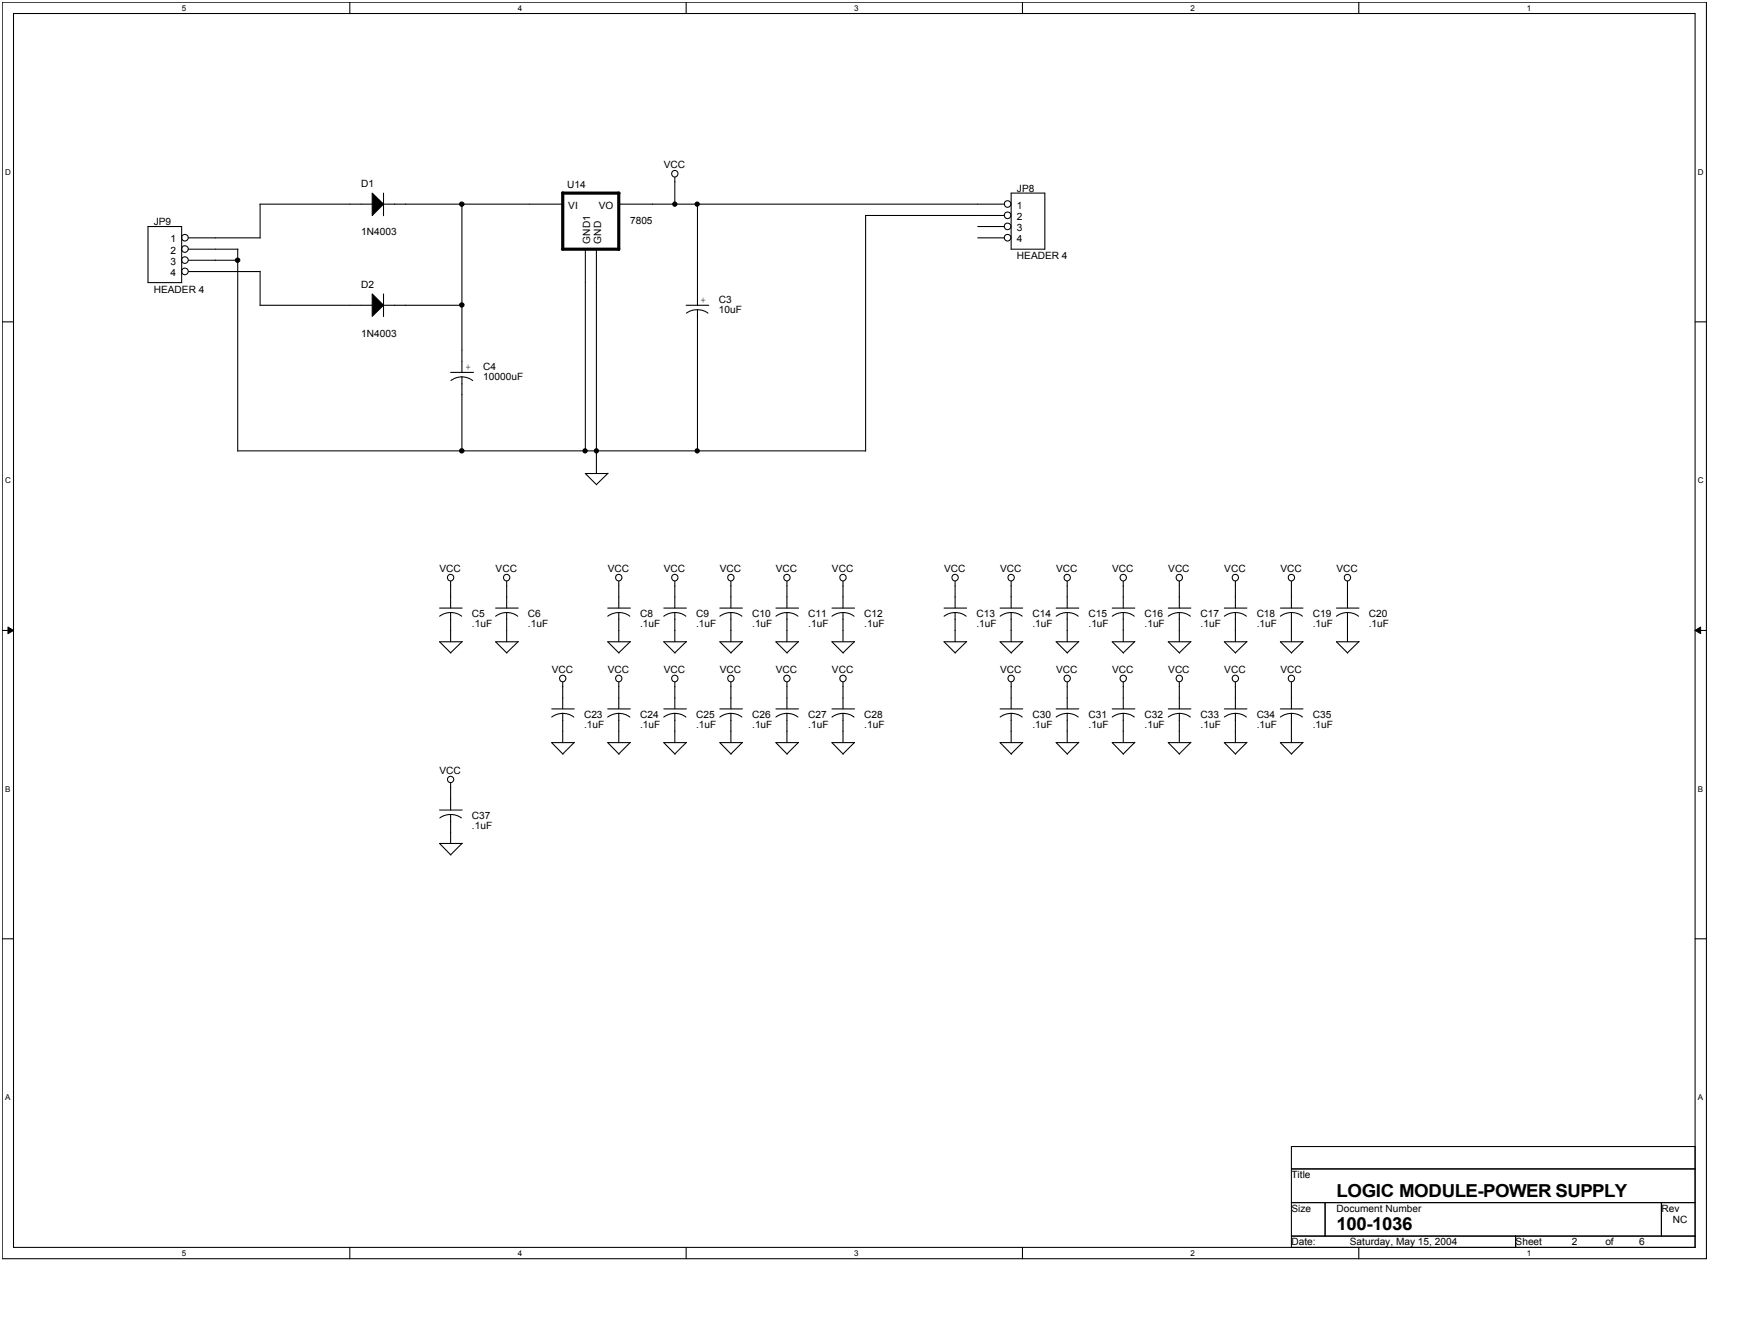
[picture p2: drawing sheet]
<svg xmlns="http://www.w3.org/2000/svg" width="279mm" height="216mm" viewBox="0 0 279 216" stroke-linecap="round" stroke-linejoin="round" font-family="sans-serif">
<path d="M.4 .4h274.1v202h-274.1zM2.2 2.2h270.5v198.3h-270.5z" fill="none" stroke="#000" stroke-width=".17"/>
<g fill="#fff">
<path d="M29.2 .6h.7v1.4h-.7z"/>
<path d="M29.2 200.7h.7v1.4h-.7z"/>
</g>
<path d="M56.3 .4v1.8M56.3 200.5v1.9" fill="none" stroke="#000" stroke-width=".17"/>
<g fill="#fff">
<path d="M83.3 .6h.7v1.4h-.7z"/>
<path d="M83.3 200.7h.7v1.4h-.7z"/>
</g>
<path d="M110.4 .4v1.8M110.4 200.5v1.9" fill="none" stroke="#000" stroke-width=".17"/>
<g fill="#fff">
<path d="M137.4 .6h.7v1.4h-.7z"/>
<path d="M137.4 200.7h.7v1.4h-.7z"/>
</g>
<path d="M164.5 .4v1.8M164.5 200.5v1.9" fill="none" stroke="#000" stroke-width=".17"/>
<g fill="#fff">
<path d="M191.5 .6h.7v1.4h-.7z"/>
<path d="M191.5 200.7h.7v1.4h-.7z"/>
</g>
<path d="M218.6 .4v1.8M218.6 200.5v1.9" fill="none" stroke="#000" stroke-width=".17"/>
<g fill="#fff">
<path d="M245.6 .6h.7v1.4h-.7z"/>
<path d="M245.6 200.7h.7v1.4h-.7z"/>
<path d="M.8 26.9h.9v1.4h-.9z"/>
<path d="M273.1 26.9h.9v1.4h-.9z"/>
<path d="M.8 76.5h.9v1.4h-.9z"/>
<path d="M273.1 76.5h.9v1.4h-.9z"/>
</g>
<path d="M.4 51.7h1.8M272.7 51.7h1.8" fill="none" stroke="#000" stroke-width=".17"/>
<g fill="#fff">
<path d="M.8 126.1h.8v1.4h-.8z"/>
<path d="M273.1 126.1h.8v1.4h-.8z"/>
</g>
<path d="M.4 101.4h1.8M272.7 101.4h1.8" fill="none" stroke="#000" stroke-width=".17"/>
<path d="M1.3 100.8l.9 .6-.9 .5zM272.7 101.4l.8-.6v1.1z" fill="#000"/>
<path d="M1.3 100.8l.9 .6-.9 .5zM272.7 101.4l.8-.6v1.1z" fill="none" stroke="#000" stroke-width=".16"/>
<g fill="#fff">
<path d="M.8 175.7h.8v1.4h-.8z"/>
<path d="M273.1 175.7h.8v1.4h-.8z"/>
</g>
<g fill="none" stroke="#000" stroke-width=".17">
<path d="M23.8 36.4h5.4v9h-5.4zM30.3 38.2h11.5M41.8 32.8h18.1M41.8 32.8v5.5M59.9 31l1.8 1.8-1.8 1.8zM61.7 31v3.7M61.7 32.8h28.8M74.3 32.8v27.1M99.5 32.8h62M108.5 28.5v4.4M112.2 32.8v16.3M139.2 34.6h22.3"/>
<path d="M139.2 34.6v37.9M157.3 36.4h4.2M157.3 38.2h4.2M162.6 31h5.5v9.1h-5.5zM30.3 40.1h8M30.3 41.8h7.9M30.3 43.7h11.5M38.2 40.1v32.4M41.8 49.1h18.1M41.8 43.6v5.5M59.9 47.3l1.8 1.8-1.8 1.8zM61.7 47.3v3.6"/>
<path d="M61.7 49.1h12.6M72.5 59.9h3.7M94.2 40.1v32.4M95.9 40.1v36M110.4 49.1h3.6M112.2 49.8l1.1 .2 .6 .3M112.2 49.8l-1.1 .2-.7 .3M112.2 49.8v22.7M38.2 72.5h101M74.3 60.6l.7 .1 1 .5M74.3 60.6l-.8 .1-1 .5M74.3 60.6v11.9"/>
<path d="M97.8 76.1h-3.6l1.8 1.8M97.8 76.1l-1.9 1.8M70.7 97.8h3.6M72.5 98.5l1.1 .2 .7 .4M72.5 98.5l-.8 .1-1 .5M72.5 93.4v4.4M72.5 98.5v4.7M79.7 97.8h3.7M81.5 98.5l1.1 .2 .7 .4M81.5 98.5l-.8 .1-1 .5M81.5 93.4v4.4M81.5 98.5v4.7"/>
<path d="M97.8 97.8h3.6M99.5 98.5l1.1 .2 .7 .4M99.5 98.5l-1.1 .2-.6 .4M99.5 93.4v4.4M99.5 98.5v4.7M106.8 97.8h3.6M108.5 98.5l1.2 .2 .6 .4M108.5 98.5l-.7 .1-1 .5M108.5 93.4v4.4M108.5 98.5v4.7M115.8 97.8h3.6M117.6 98.5l1.1 .2 .6 .4"/>
<path d="M117.6 98.5l-.8 .1-1 .5M117.6 93.4v4.4M117.6 98.5v4.7M124.8 97.8h3.6M126.6 98.5l1.1 .2 .7 .4M126.6 98.5l-.8 .1-1 .5M126.6 93.4v4.4M126.6 98.5v4.7M133.8 97.8h3.7M135.6 98.5l1.1 .2 .7 .4M135.6 98.5l-.8 .1-1 .5M135.6 93.4v4.4"/>
<path d="M135.6 98.5v4.7M151.9 97.8h3.6M153.6 98.5l1.1 .2 .7 .4M153.6 98.5l-.7 .1-1 .5M153.6 93.4v4.4M153.6 98.5v4.7M160.9 97.8h3.6M162.6 98.5l1.2 .2 .6 .4M162.6 98.5l-.7 .1-1 .5M162.6 93.4v4.4M162.6 98.5v4.7M169.9 97.8h3.6"/>
<path d="M171.7 98.5l1.1 .2 .6 .4M171.7 98.5l-.8 .1-1 .5M171.7 93.4v4.4M171.7 98.5v4.7M178.9 97.8h3.6M180.7 98.5l1.1 .2 .7 .4M180.7 98.5l-1.1 .2-.7 .4M180.7 93.4v4.4M180.7 98.5v4.7M187.9 97.8h3.7M189.7 98.5l1.1 .2 .7 .4M189.7 98.5l-1.1 .2-.7 .4"/>
<path d="M189.7 93.4v4.4M189.7 98.5v4.7M196.9 97.8h3.7M198.7 98.5l1.1 .2 .7 .4M198.7 98.5l-.7 .1-1.1 .5M198.7 93.4v4.4M198.7 98.5v4.7M205.9 97.8h3.7M207.7 98.5l1.1 .2 .7 .4M207.7 98.5l-.7 .1-1.1 .5M207.7 93.4v4.4M207.7 98.5v4.7"/>
<path d="M215 97.8h3.6M216.7 98.5l1.2 .2 .6 .4M216.7 98.5l-.7 .1-1 .5M216.7 93.4v4.4M216.7 98.5v4.7M74.3 103.2h-3.6l1.8 1.8M74.3 103.1l-1.8 1.8M83.4 103.2h-3.7l1.8 1.8M83.4 103.1l-1.9 1.8M88.7 114h3.7M90.5 114.7l1.1 .2 .7 .4M90.5 114.7l-.7 .1-1.1 .5"/>
<path d="M90.5 109.6v4.4M90.5 114.7v4.7M92.4 119.4h-3.7l1.9 1.8M92.4 119.3l-1.9 1.9M97.8 114h3.6M99.5 114.7l1.1 .2 .7 .4M99.5 114.7l-1.1 .2-.6 .4M99.5 109.6v4.4M99.5 114.7v4.7M101.4 119.4h-3.6l1.8 1.8M101.4 119.3l-1.9 1.9M101.4 103.2h-3.6l1.8 1.8"/>
<path d="M101.4 103.1l-1.9 1.8M106.8 114h3.6M108.5 114.7l1.2 .2 .6 .4M108.5 114.7l-.7 .1-1 .5M108.5 109.6v4.4M108.5 114.7v4.7M110.4 119.4h-3.6l1.8 1.8M110.4 119.3l-1.9 1.9M110.4 103.2h-3.6l1.8 1.8M110.4 103.1l-1.9 1.8M115.8 114h3.6M117.6 114.7l1.1 .2 .6 .4"/>
<path d="M117.6 114.7l-.8 .1-1 .5M117.6 109.6v4.4M117.6 114.7v4.7M119.4 119.4h-3.6l1.8 1.8M119.4 119.3l-1.8 1.9M119.4 103.2h-3.6l1.8 1.8M119.4 103.1l-1.8 1.8M124.8 114h3.6M126.6 114.7l1.1 .2 .7 .4M126.6 114.7l-.8 .1-1 .5M126.6 109.6v4.4M126.6 114.7v4.7"/>
<path d="M128.4 119.4h-3.6l1.8 1.8M128.4 119.3l-1.8 1.9M128.4 103.2h-3.6l1.8 1.8M128.4 103.1l-1.8 1.8M133.8 114h3.7M135.6 114.7l1.1 .2 .7 .4M135.6 114.7l-.8 .1-1 .5M135.6 109.6v4.4M135.6 114.7v4.7M137.5 119.4h-3.7l1.8 1.8M137.5 119.3l-1.9 1.9M137.5 103.2h-3.7l1.8 1.8"/>
<path d="M137.5 103.1l-1.9 1.8M155.5 103.2h-3.6l1.8 1.8M155.5 103.1l-1.9 1.8M160.9 114h3.6M162.6 114.7l1.2 .2 .6 .4M162.6 114.7l-.7 .1-1 .5M162.6 109.6v4.4M162.6 114.7v4.7M164.5 119.4h-3.6l1.8 1.8M164.5 103.2h-3.6l1.8 1.8M164.5 103.1l-1.9 1.8M164.5 119.3l-1.9 1.9"/>
<path d="M169.9 114h3.6M171.7 114.7l1.1 .2 .6 .4M171.7 114.7l-.8 .1-1 .5M171.7 109.6v4.4M171.7 114.7v4.7M173.5 119.4h-3.6l1.8 1.8M173.5 103.2h-3.6l1.8 1.8M173.5 103.1l-1.8 1.8M173.5 119.3l-1.8 1.9M178.9 114h3.6M180.7 114.7l1.1 .2 .7 .4M180.7 114.7l-1.1 .2-.7 .4"/>
<path d="M180.7 109.6v4.4M180.7 114.7v4.7M182.5 119.4h-3.6l1.8 1.8M182.5 103.2h-3.6l1.8 1.8M182.5 103.1l-1.8 1.8M182.5 119.3l-1.8 1.9M187.9 114h3.7M189.7 114.7l1.1 .2 .7 .4M189.7 114.7l-1.1 .2-.7 .4M189.7 109.6v4.4M189.7 114.7v4.7M191.6 119.4h-3.7l1.8 1.8"/>
<path d="M191.6 103.2h-3.7l1.8 1.8M191.6 119.3l-1.9 1.9M191.6 103.1l-1.9 1.8M196.9 114h3.7M198.7 114.7l1.1 .2 .7 .4M198.7 114.7l-.7 .1-1.1 .5M198.7 109.6v4.4M198.7 114.7v4.7M200.6 119.4h-3.7l1.9 1.8M200.6 103.2h-3.7l1.9 1.8M200.6 103.1l-1.9 1.8M200.6 119.3l-1.9 1.9"/>
<path d="M205.9 114h3.7M207.7 114.7l1.1 .2 .7 .4M207.7 114.7l-.7 .1-1.1 .5M207.7 109.6v4.4M207.7 114.7v4.7M209.6 119.4h-3.7l1.9 1.8M209.6 103.2h-3.7l1.9 1.8M209.6 103.1l-1.9 1.8M209.6 119.3l-1.9 1.9M218.6 103.2h-3.6l1.8 1.8M218.6 103.1l-1.9 1.8M70.7 130.2h3.6"/>
<path d="M72.5 130.9l1.1 .2 .6 .4M72.5 130.9l-1.1 .2-.7 .4M72.5 125.9v4.3M72.5 130.9v4.7M74.3 135.6h-3.6l1.8 1.9M74.3 135.6l-1.8 1.8M.4 150.9h1.8M272.7 150.9h1.8M207.7 184.3h65v16.2h-65zM207.7 187.9h65M207.7 193.3h65M207.7 198.7h65"/>
<path d="M213.1 193.3v5.4M243.8 198.7v1.8M267.2 193.3v5.4"/>
<circle cx="29.7" cy="38.2" r=".54"/>
<circle cx="74.3" cy="32.8" r=".36"/>
<circle cx="108.5" cy="27.9" r=".52"/>
<circle cx="108.5" cy="32.8" r=".34"/>
<circle cx="112.1" cy="32.8" r=".34"/>
<circle cx="162.1" cy="34.6" r=".54"/>
<circle cx="162.1" cy="32.8" r=".54"/>
<circle cx="162.1" cy="38.2" r=".54"/>
<circle cx="162.1" cy="36.4" r=".54"/>
<circle cx="29.7" cy="43.6" r=".54"/>
<circle cx="29.7" cy="40" r=".54"/>
<circle cx="29.7" cy="41.8" r=".54"/>
<circle cx="38.2" cy="41.8" r=".36"/>
<circle cx="74.3" cy="49" r=".36"/>
<circle cx="74.3" cy="72.5" r=".36"/>
<circle cx="94.1" cy="72.5" r=".34"/>
<circle cx="95.9" cy="72.5" r=".34"/>
<circle cx="112.1" cy="72.5" r=".34"/>
<circle cx="72.5" cy="92.9" r=".52"/>
<circle cx="81.5" cy="92.9" r=".52"/>
<circle cx="99.5" cy="92.9" r=".52"/>
<circle cx="108.5" cy="92.9" r=".52"/>
<circle cx="117.6" cy="92.9" r=".52"/>
<circle cx="126.6" cy="92.9" r=".52"/>
<circle cx="135.6" cy="92.9" r=".52"/>
<circle cx="153.6" cy="92.9" r=".52"/>
<circle cx="162.6" cy="92.9" r=".52"/>
<circle cx="171.6" cy="92.9" r=".52"/>
<circle cx="180.7" cy="92.9" r=".52"/>
<circle cx="189.7" cy="92.9" r=".52"/>
<circle cx="198.7" cy="92.9" r=".52"/>
<circle cx="207.7" cy="92.9" r=".52"/>
<circle cx="216.7" cy="92.9" r=".52"/>
<circle cx="90.5" cy="109.1" r=".52"/>
<circle cx="99.5" cy="109.1" r=".52"/>
<circle cx="108.5" cy="109.1" r=".52"/>
<circle cx="117.6" cy="109.1" r=".52"/>
<circle cx="126.6" cy="109.1" r=".52"/>
<circle cx="135.6" cy="109.1" r=".52"/>
<circle cx="162.6" cy="109.1" r=".52"/>
<circle cx="171.6" cy="109.1" r=".52"/>
<circle cx="180.7" cy="109.1" r=".52"/>
<circle cx="189.7" cy="109.1" r=".52"/>
<circle cx="198.7" cy="109.1" r=".52"/>
<circle cx="207.7" cy="109.1" r=".52"/>
<circle cx="72.5" cy="125.3" r=".51"/>
</g>
<g fill="#000">
<path d="M59.9 31l1.8 1.8-1.8 1.8zM59.9 47.3l1.8 1.8-1.8 1.8z"/>
<circle cx="74.3" cy="32.8" r=".36"/>
<circle cx="108.5" cy="32.8" r=".34"/>
<circle cx="112.1" cy="32.8" r=".34"/>
<circle cx="38.2" cy="41.8" r=".36"/>
<circle cx="74.3" cy="49" r=".36"/>
<circle cx="74.3" cy="72.5" r=".36"/>
<circle cx="94.1" cy="72.5" r=".34"/>
<circle cx="95.9" cy="72.5" r=".34"/>
<circle cx="112.1" cy="72.5" r=".34"/>
</g>
<path d="M90.5 31h9.1M90.5 31v9.1M99.5 31v9.1M90.5 40.1h9" fill="none" stroke="#000" stroke-width=".51"/>
<g font-size="2.9">
<text x="215" y="197.8">100-1036</text>
<text x="215" y="192.4">LOGIC MODULE-POWER SUPPLY</text>
</g>
<g font-size="1.6">
<text x="106.8" y="27.1">VCC</text>
<text x="58.1" y="30.1">D1</text>
<text x="91.2" y="30.3">U14</text>
<text x="91.4" y="33.5">VI</text>
<text x="96.3" y="33.5">VO</text>
<text x="163.5" y="33.5">1</text>
<text x="163.5" y="35.4">2</text>
<text x="163.6" y="30.8">JP8</text>
<text x="24.7" y="36.2">JP9</text>
<text x="27.4" y="39">1</text>
<text x="27.4" y="40.8">2</text>
<text x="58.1" y="37.9">1N4003</text>
<text x="94.9" y="39.2" transform="rotate(-90 94.9 39.2)">GND1</text>
<text x="96.7" y="39.2" transform="rotate(-90 96.7 39.2)">GND</text>
<text x="101.4" y="36.1">7805</text>
<text x="163.5" y="37.1">3</text>
<text x="163.5" y="39">4</text>
<text x="163.6" y="41.7">HEADER 4</text>
<text x="24.7" y="47.1">HEADER 4</text>
<text x="27.4" y="42.6">3</text>
<text x="27.4" y="44.4">4</text>
<text x="58.1" y="46.4">D2</text>
<text x="112.7" y="48.7">+</text>
<text x="115.6" y="48.7">C3</text>
<text x="115.6" y="50.3">10uF</text>
<text x="58.1" y="54.1">1N4003</text>
<text x="74.9" y="59.5">+</text>
<text x="77.7" y="59.5">C4</text>
<text x="77.7" y="61.1">10000uF</text>
<text x="70.7" y="92">VCC</text>
<text x="79.7" y="92">VCC</text>
<text x="97.8" y="92">VCC</text>
<text x="106.8" y="92">VCC</text>
<text x="115.8" y="92">VCC</text>
<text x="124.8" y="92">VCC</text>
<text x="133.8" y="92">VCC</text>
<text x="151.9" y="92">VCC</text>
<text x="160.9" y="92">VCC</text>
<text x="169.9" y="92">VCC</text>
<text x="178.9" y="92">VCC</text>
<text x="187.9" y="92">VCC</text>
<text x="196.9" y="92">VCC</text>
<text x="205.9" y="92">VCC</text>
<text x="215" y="92">VCC</text>
<text x="75.9" y="99.2">C5</text>
<text x="75.9" y="100.8">.1uF</text>
<text x="84.9" y="99.2">C6</text>
<text x="84.9" y="100.8">.1uF</text>
<text x="103" y="99.2">C8</text>
<text x="103" y="100.8">.1uF</text>
<text x="112" y="99.2">C9</text>
<text x="112" y="100.8">.1uF</text>
<text x="121" y="99.2">C10</text>
<text x="121" y="100.8">.1uF</text>
<text x="130" y="99.2">C11</text>
<text x="130" y="100.8">.1uF</text>
<text x="139" y="99.2">C12</text>
<text x="139" y="100.8">.1uF</text>
<text x="157.1" y="99.2">C13</text>
<text x="157.1" y="100.8">.1uF</text>
<text x="166.1" y="99.2">C14</text>
<text x="166.1" y="100.8">.1uF</text>
<text x="175.1" y="99.2">C15</text>
<text x="175.1" y="100.8">.1uF</text>
<text x="184.1" y="99.2">C16</text>
<text x="184.1" y="100.8">.1uF</text>
<text x="193.1" y="99.2">C17</text>
<text x="193.1" y="100.8">.1uF</text>
<text x="202.1" y="99.2">C18</text>
<text x="202.1" y="100.8">.1uF</text>
<text x="211.2" y="99.2">C19</text>
<text x="211.2" y="100.8">.1uF</text>
<text x="220.2" y="99.2">C20</text>
<text x="220.2" y="100.8">.1uF</text>
<text x="88.7" y="108.2">VCC</text>
<text x="97.8" y="108.2">VCC</text>
<text x="106.8" y="108.2">VCC</text>
<text x="115.8" y="108.2">VCC</text>
<text x="124.8" y="108.2">VCC</text>
<text x="133.8" y="108.2">VCC</text>
<text x="160.9" y="108.2">VCC</text>
<text x="169.9" y="108.2">VCC</text>
<text x="178.9" y="108.2">VCC</text>
<text x="187.9" y="108.2">VCC</text>
<text x="196.9" y="108.2">VCC</text>
<text x="205.9" y="108.2">VCC</text>
<text x="93.9" y="115.4">C23</text>
<text x="93.9" y="117.1">.1uF</text>
<text x="103" y="115.4">C24</text>
<text x="103" y="117.1">.1uF</text>
<text x="112" y="115.4">C25</text>
<text x="112" y="117.1">.1uF</text>
<text x="121" y="115.4">C26</text>
<text x="121" y="117.1">.1uF</text>
<text x="130" y="115.4">C27</text>
<text x="130" y="117.1">.1uF</text>
<text x="139" y="115.4">C28</text>
<text x="139" y="117.1">.1uF</text>
<text x="166.1" y="115.4">C30</text>
<text x="166.1" y="117.1">.1uF</text>
<text x="175.1" y="115.4">C31</text>
<text x="175.1" y="117.1">.1uF</text>
<text x="184.1" y="115.4">C32</text>
<text x="184.1" y="117.1">.1uF</text>
<text x="193.1" y="115.4">C33</text>
<text x="193.1" y="117.1">.1uF</text>
<text x="202.1" y="115.4">C34</text>
<text x="202.1" y="117.1">.1uF</text>
<text x="211.2" y="115.4">C35</text>
<text x="211.2" y="117.1">.1uF</text>
<text x="70.7" y="124.4">VCC</text>
<text x="75.9" y="131.7">C37</text>
<text x="75.9" y="133.3">.1uF</text>
<text x="207.7" y="189.4">Title</text>
<text x="207.7" y="194.8">Size</text>
<text x="215" y="194.8">Document Number</text>
<text x="267.2" y="194.8">Rev</text>
<text x="269.1" y="196.6">NC</text>
<text x="207.7" y="200.1">Date:</text>
<text x="217.1" y="200.1">Saturday, May 15, 2004</text>
<text x="243.8" y="200.1">Sheet</text>
<text x="252.8" y="200.1">2</text>
<text x="258.2" y="200.1">of</text>
<text x="263.6" y="200.1">6</text>
</g>
<g font-size="1.3">
<text x="29.2" y="1.7">5</text>
<text x="83.3" y="1.7">4</text>
<text x="137.4" y="1.7">3</text>
<text x="191.5" y="1.7">2</text>
<text x="245.6" y="1.7">1</text>
<text x=".8" y="28.1">D</text>
<text x="273.1" y="28.1">D</text>
<text x=".8" y="77.6">C</text>
<text x="273.1" y="77.6">C</text>
<text x=".8" y="127.3">B</text>
<text x="273.1" y="127.3">B</text>
<text x=".8" y="176.8">A</text>
<text x="273.1" y="176.8">A</text>
<text x="29.2" y="201.9">5</text>
<text x="83.3" y="201.9">4</text>
<text x="137.4" y="201.9">3</text>
<text x="191.5" y="201.9">2</text>
<text x="245.6" y="201.9">1</text>
</g>
</svg>
